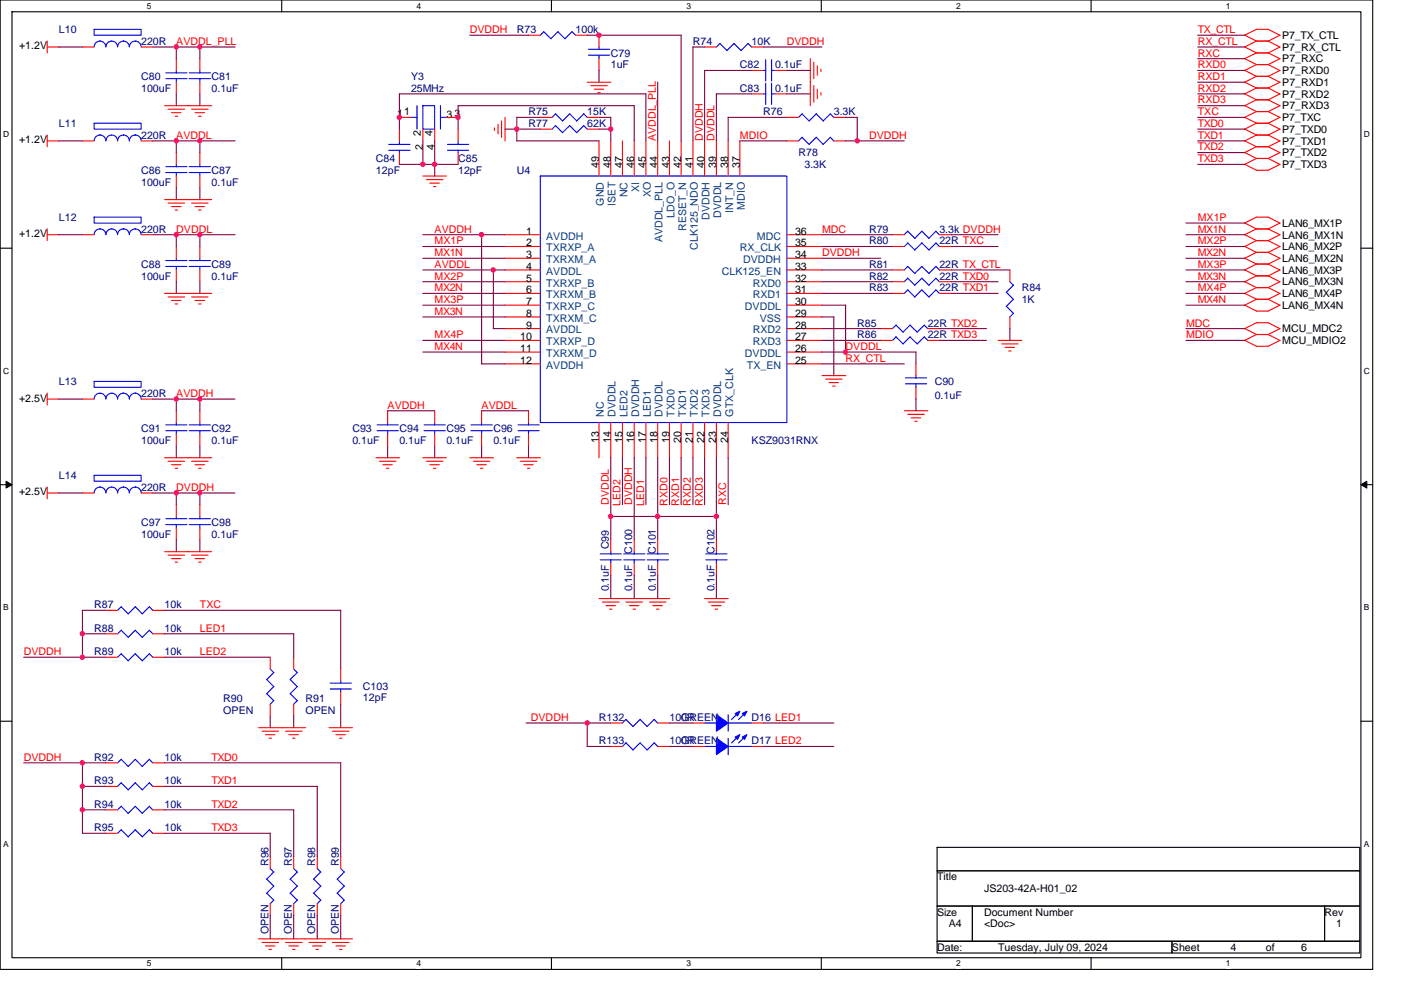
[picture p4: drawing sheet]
<svg xmlns="http://www.w3.org/2000/svg" width="297mm" height="210mm" viewBox="0 0 297 210" stroke-linecap="round" stroke-linejoin="round" font-family="sans-serif">
<path d="M0 0h291v205.6h-291zM2.5 2.5h286v200.6h-286z" fill="none" stroke="#000" stroke-width=".23"/>
<g fill="#fff">
<path d="M31.1 .3h1v1.9h-1z"/>
<path d="M31.1 203.4h1v2h-1z"/>
</g>
<path d="M59.7 0v2.5M59.7 203.1v2.5" fill="none" stroke="#000" stroke-width=".23"/>
<g fill="#fff">
<path d="M88.3 .3h1v1.9h-1z"/>
<path d="M88.3 203.4h1v2h-1z"/>
</g>
<path d="M116.9 0v2.5M116.9 203.1v2.5" fill="none" stroke="#000" stroke-width=".23"/>
<g fill="#fff">
<path d="M145.5 .3h1v1.9h-1z"/>
<path d="M145.5 203.4h1v2h-1z"/>
</g>
<path d="M174.1 0v2.5M174.1 203.1v2.5" fill="none" stroke="#000" stroke-width=".23"/>
<g fill="#fff">
<path d="M202.7 .3h1v1.9h-1z"/>
<path d="M202.7 203.4h1v2h-1z"/>
</g>
<path d="M231.3 0v2.5M231.3 203.1v2.5" fill="none" stroke="#000" stroke-width=".23"/>
<g fill="#fff">
<path d="M259.9 .3h1v1.9h-1z"/>
<path d="M259.9 203.4h1v2h-1z"/>
<path d="M.7 27.6h1.3v1.9h-1.3z"/>
<path d="M289.2 27.6h1.3v1.9h-1.3z"/>
<path d="M.7 77.7h1.3v2h-1.3z"/>
<path d="M289.2 77.7h1.3v2h-1.3z"/>
</g>
<path d="M0 52.6h2.5M288.5 52.6h2.5" fill="none" stroke="#000" stroke-width=".23"/>
<g fill="#fff">
<path d="M.7 127.9h1.2v2h-1.2z"/>
<path d="M289.2 127.9h1.2v2h-1.2z"/>
</g>
<path d="M0 102.8h2.5M288.5 102.8h2.5" fill="none" stroke="#000" stroke-width=".23"/>
<path d="M1.3 102.1l1.2 .7-1.2 .7zM288.5 102.8l1.3-.7v1.4z" fill="#000" stroke="#000" stroke-width=".21"/>
<g fill="#fff">
<path d="M.7 178h1.2v2h-1.2z"/>
<path d="M289.2 178h1.2v2h-1.2z"/>
</g>
<path d="M0 153h2.5M288.5 153h2.5M198.7 179.7h89.6v5h-89.6zM198.7 184.7h89.6v7.5h-89.6zM198.7 192.2h7.5v7.4h-7.5zM198.7 199.6h49.8v2.5h-49.8zM206.2 192.2h74.6v7.4h-74.6zM248.5 199.6h39.8v2.5h-39.8zM280.8 192.2h7.5v7.4h-7.5z" fill="none" stroke="#000" stroke-width=".23"/>
<g fill="none" stroke="#f00" stroke-width=".23">
<path d="M10 10h2.5M10 8.7v2.5M17.5 10h2.5M29.9 10h2.5M37.4 12.4v2.5M37.4 17.4v2.5M42.4 12.4v2.5M42.4 17.4v2.5M112.1 7.5h2.5M122 7.5h2.5M124.5 17.4h5M125.3 18.2h3.5"/>
<path d="M126 18.9h2M126.7 19.7h.6M127 7.5v2.5M127 12.4v2.5M149.4 10h2.5M159.4 14.9h2.4M159.4 19.9h2.4M159.4 10h2.4M164.3 14.9h2.5M164.3 19.9h2.5M171.8 12.4v10M172.5 18.2v3.5"/>
<path d="M172.5 13.2v3.5M173.3 18.9v2M173.3 13.9v2.1M174.1 19.6v.6M174.1 14.7v.5M263.9 9.9l2.5 1.3h2.5l2.5 1.3-2.5 1.2M263.9 7.5l2.5 1.2h2.5l2.5 1.3-2.5 1.2M263.9 12.4l2.5 1.3M263.9 14.9l2.5 1.3M263.9 17.4l2.5 1.3M263.9 19.9l2.5 1.3M263.9 7.5l2.5-1.3h2.5l2.5 1.3-2.5 1.2"/>
<path d="M266.4 13.7h2.5l2.5 1.3-2.5 1.2M266.4 16.2h2.5l2.5 1.3-2.5 1.2M266.4 18.7h2.5l2.5 1.2-2.5 1.3M266.4 8.7l-2.5 1.3M266.4 11.2l-2.5 1.2M266.4 13.7l-2.5 1.2M266.4 16.2l-2.5 1.2M266.4 18.6l-2.5 1.3M10 28.6v2.5M10 29.9h2.5M17.5 29.9h2.5M29.9 29.9h2.5"/>
<path d="M34.9 22.4h10M35.6 23.2h3.6M36.4 23.9h2M37.1 24.7h.6M37.4 32.4v2.5M37.4 37.3v2.5M40.6 23.2h3.5M41.4 23.9h2M42.1 24.7h.5M42.4 32.4v2.5M42.4 37.3v2.5M84.7 24.9h2.5"/>
<path d="M84.7 27.4v2.5M84.7 32.4v2.5M89.7 37.3h5M89.7 27.4v2.5M90.4 38.1h3.5M91.1 38.8h2.1M91.9 39.6h.5M92.2 27.4v2.5M94.6 24.9h2.5M97.1 27.4v2.5M97.1 32.4v2.5M104.8 27.1v.6"/>
<path d="M105.6 26.4v2M106.3 25.7v3.4M107.1 24.9v5M114.6 24.9h2.4M114.6 27.4h2.4M124.5 24.9h2.5M124.5 27.4h2.5M127 29.9v7.4M129.5 29.9v7.4M132 29.9v7.4M134.5 29.9v7.4M136.9 29.9v7.4"/>
<path d="M139.4 29.9v7.4M141.9 29.9v7.4M144.4 29.9v7.4M146.9 29.9v7.4M149.4 29.9v7.4M151.9 29.9v7.4M154.4 29.9v7.4M156.9 29.9v7.4M166.8 29.9h2.5M166.8 24.9h2.5M176.8 29.9h2.5M176.8 24.9h2.5"/>
<path d="M263.9 22.4l2.5 1.3M263.9 24.9l2.5 1.2M263.9 27.4l2.5 1.2M263.9 29.9l2.5 1.2M263.9 32.3l2.5 1.3M263.9 34.8l2.5 1.3h2.5M266.4 21.2h2.5l2.5 1.2-2.5 1.3M266.4 23.7h2.5l2.5 1.2-2.5 1.3M266.4 26.1h2.5l2.5 1.3-2.5 1.3M266.4 28.6h2.5l2.5 1.3-2.5 1.2M266.4 31.1h2.5l2.5 1.3-2.5 1.2M266.4 33.6h2.5l2.5 1.3-2.5 1.2"/>
<path d="M266.4 21.1l-2.5 1.3M266.4 23.6l-2.5 1.3M266.4 26.1l-2.5 1.3M266.4 28.6l-2.5 1.3M266.4 31.1l-2.5 1.3M266.4 33.6l-2.5 1.3M10 48.5v2.5M10 49.8h2.5M17.5 49.8h2.5M29.9 49.8h2.5M35.6 43.1h3.6M36.4 43.8h2"/>
<path d="M37.1 44.6h.6M37.4 52.3v2.5M37.4 57.3v2.5M40.6 43.1h3.5M41.4 43.8h2M42.1 44.6h.5M42.4 52.3v2.5M42.4 57.3v2.5M44.9 42.3h-10M107.1 49.8h7.5M107.1 57.3h7.5M107.1 52.3h7.5"/>
<path d="M107.1 54.8h7.5M107.1 59.8h7.5M166.8 49.8h7.5M166.8 57.3h7.5M166.8 52.3h7.5M166.8 54.8h7.5M166.8 59.8h7.5M189.2 49.8h2.5M189.2 57.3h2.5M189.2 52.3h2.5M189.2 59.8h2.5M199.2 49.8h2.5"/>
<path d="M199.2 57.3h2.5M199.2 52.3h2.5M199.2 59.8h2.5M214.1 57.3v2.5M263.9 47.3l2.5 1.3M263.9 49.8l2.5 1.2h2.5l2.5 1.3M263.9 52.3l2.5 1.2M263.9 54.8l2.5 1.2h2.5l2.5 1.3M263.9 57.2l2.5 1.3h2.5l2.5 1.3M263.9 59.7l2.5 1.3h2.5l2.5 1.3-2.5 1.2M263.9 47.3l2.5-1.3 2.5 .1 2.5 1.2-2.5 1.3M266.4 48.6h2.5l2.5 1.2"/>
<path d="M266.4 53.5h2.5l2.5 1.3M266.4 48.5l-2.5 1.3M266.4 51l-2.5 1.3M266.4 53.5l-2.5 1.3M266.4 56l-2.5 1.3M266.4 58.5l-2.5 1.3M271.4 49.8l-2.5 1.3M271.4 52.3l-2.5 1.3M271.4 54.8l-2.5 1.2M271.4 57.3l-2.5 1.2M271.4 59.8l-2.5 1.2M34.9 62.2h10"/>
<path d="M35.6 63h3.6M36.4 63.7h2M37.1 64.5h.6M40.6 63h3.5M41.4 63.7h2M42.1 64.5h.5M107.1 62.2h7.5M107.1 72.2h7.5M107.1 69.7h7.5M107.1 64.7h7.5M107.1 67.2h7.5M107.1 74.7h7.5"/>
<path d="M107.1 77.2h7.5M166.8 62.2h7.5M166.8 72.2h7.5M166.8 69.7h7.5M166.8 64.7h7.5M166.8 67.2h7.5M166.8 74.7h7.5M166.8 77.2h7.5M174.3 79.7h5M186.7 72.2h2.5M186.7 69.7h2.5M189.2 62.2h2.5"/>
<path d="M194.2 77.2v2.5M196.7 72.2h2.5M196.7 69.7h2.5M199.2 62.2h2.5M211.6 72.2h5M212.4 72.9h3.5M213.1 73.7h2M213.9 74.4h.5M214.1 67.2v2.5M263.9 62.2l2.5 1.3h2.5l2.5 1.2M263.9 64.7l2.5 1.3h2.5M263.9 69.7l2.5 1.3h2.5l2.5 1.2"/>
<path d="M263.9 72.2l2.5 1.2h2.5M263.9 69.7l2.5-1.3 2.5 .1 2.5 1.2-2.5 1.3M266.4 61l-2.5 1.2M266.4 63.5l-2.5 1.2M266.4 70.9l-2.5 1.3M271.4 64.7l-2.5 1.3M271.4 72.2l-2.5 1.3M10 83.4v2.5M10 84.6h2.5M17.5 84.6h2.5M29.9 84.6h2.5M34.9 97.1h10"/>
<path d="M35.6 97.8h3.6M36.4 98.6h2M37.1 99.3h.6M37.4 87.1v2.5M37.4 92.1v2.5M40.6 97.8h3.5M41.4 98.6h2M42.1 99.3h.5M42.4 87.1v2.5M42.4 92.1v2.5M79.7 97.1h5M80.5 97.8h3.5"/>
<path d="M81.2 98.6h2M81.9 99.3h.6M82.2 87.1v2.5M82.2 92.1v2.5M89.7 97.1h5M90.4 97.8h3.5M91.1 98.6h2.1M91.9 99.3h.5M92.2 87.1v2.5M92.2 92.1v2.5M99.6 97.1h5M100.4 97.8h3.5"/>
<path d="M101.1 98.6h2M101.9 99.3h.5M102.1 87.1v2.5M102.1 92.1v2.5M109.6 97.1h5M110.3 97.8h3.5M111 98.6h2M111.8 99.3h.5M112.1 87.1v2.5M112.1 92.1v2.5M127 89.6v7.5M129.5 89.6v7.5"/>
<path d="M132 89.6v7.5M134.5 89.6v7.5M136.9 89.6v7.5M139.4 89.6v7.5M141.9 89.6v7.5M144.4 89.6v7.5M146.9 89.6v7.5M149.4 89.6v7.5M151.9 89.6v7.5M154.4 89.6v7.5M175 80.4h3.5M175.8 81.2h2"/>
<path d="M176.5 81.9h.6M191.7 87.1h5M192.5 87.9h3.5M193.2 88.6h2M193.9 89.4h.6M194.2 82.1v2.5M10 103.3v2.5M10 104.6h2.5M17.5 104.6h2.5M29.9 104.6h2.5M34.9 117h10M35.6 117.8h3.6"/>
<path d="M36.4 118.5h2M37.1 119.2h.6M37.4 107v2.5M37.4 112v2.5M40.6 117.8h3.5M41.4 118.5h2M42.1 119.2h.5M42.4 107v2.5M42.4 112v2.5M129.5 114.5v2.5M129.5 119.5v2.5M134.5 114.5v2.5"/>
<path d="M134.5 119.5v2.5M139.4 114.5v2.5M139.4 119.5v2.5M151.9 114.5v2.5M151.9 119.5v2.5M22.5 139.4h2.4M22.5 129.5h2.4M22.5 134.4h2.4M32.4 139.4h2.5M32.4 129.5h2.5M32.4 134.4h2.5M57.3 139.4v2.5"/>
<path d="M62.3 139.4v2.5M127 127h15M127.7 127.7h3.6M128.5 128.5h2M129.2 129.2h.5M132.7 127.7h3.5M133.5 128.5h2M134.2 129.2h.5M137.7 127.7h3.5M138.4 128.5h2M139.2 129.2h.5M149.4 127h5"/>
<path d="M150.2 127.7h3.4M150.9 128.5h2M151.6 129.2h.6M54.8 154.3h10M55.6 155.1h3.5M56.3 155.8h2M57 156.6h.6M57.3 149.4v2.4M60.5 155.1h3.5M61.3 155.8h2M62 156.6h.5M62.3 149.4v2.4"/>
<path d="M69.7 154.3h5M70.5 155.1h3.5M71.2 155.8h2M72 156.6h.5M72.2 141.9v2.5M72.2 146.9v2.5M129.5 153.4h2.5M129.5 158.3h2.5M139.4 153.4h2.5M139.4 158.3h2.5M146.9 153.4h2.5M146.9 158.3h2.5"/>
<path d="M159.4 153.4h2.4M159.4 158.3h2.4M22.5 161.8h2.4M22.5 166.8h2.4M22.5 171.8h2.4M22.5 176.7h2.4M32.4 161.8h2.5M32.4 166.8h2.5M32.4 171.8h2.5M32.4 176.7h2.5M55.6 199.9h3.5M57.3 181.7v2.5"/>
<path d="M57.3 191.7v2.5M60.5 199.9h3.5M62.3 181.7v2.5M62.3 191.7v2.5M65.5 199.9h3.5M67.3 181.7v2.5M67.3 191.7v2.5M70.5 199.9h3.5M72.2 181.7v2.5M72.2 191.7v2.5M74.7 199.1h-19.9M56.3 200.6h2"/>
<path d="M57 201.4h.6M61.3 200.6h2M62 201.4h.5M66.2 200.6h2.1M67 201.4h.5M71.2 200.6h2M72 201.4h.5"/>
</g>
<g fill="none" stroke="#00f" stroke-width=".23">
<path d="M20 6.2h9.9v1.3h-9.9zM29.9 9.9a1.26 1.26 0 0 0-1.2-1.2 1.23 1.23 0 0 0-1.3 1.2 1.26 1.26 0 0 0-1.2-1.2 1.23 1.23 0 0 0-1.3 1.2 1.24 1.24 0 0 0-1.2-1.2 1.24 1.24 0 0 0-1.2 1.2 1.26 1.26 0 0 0-1.3-1.2 1.23 1.23 0 0 0-1.2 1.2M35.2 16.7h4.4M35.2 15.5h4.4M37.4 14.9v.6M37.4 16.7v.7M40.1 16.7h4.5M40.1 15.5h4.5M42.4 14.9v.6M42.4 16.7v.7M115.3 6.7l1.5 1.5M115.3 6.7l-.7 .8"/>
<path d="M118.3 6.7l-1.5 1.5M121.3 6.7l.7 .8M121.3 6.7l-1.5 1.5-1.5-1.5M124.8 11.7h4.5M124.8 10.5h4.5M127 10v.5M127 11.7v.7M151.9 10l.8-.8 1.5 1.5 1.4-1.5 1.5 1.5M159.4 10l-.8-.8-1.5 1.5M161.8 14.9h.6M161.8 19.9h.6M162.3 12.7v4.5"/>
<path d="M162.3 17.7v4.5M163.6 14.9h.7M163.6 19.9h.7M163.6 12.7v4.5M163.6 17.7v4.5M20 29.9a1.23 1.23 0 0 1 1.2-1.3 1.25 1.25 0 0 1 1.3 1.3 1.24 1.24 0 0 1 1.2-1.3 1.24 1.24 0 0 1 1.2 1.3 1.23 1.23 0 0 1 1.3-1.3 1.25 1.25 0 0 1 1.2 1.3 1.23 1.23 0 0 1 1.3-1.3 1.25 1.25 0 0 1 1.2 1.3M20 26.1h9.9v1.3h-9.9zM35.2 36.6h4.4M35.2 35.3h4.4M37.4 34.9v.5M37.4 36.6v.7M40.1 36.6h4.5"/>
<path d="M40.1 35.3h4.5M42.4 34.9v.5M42.4 36.6v.7M82.4 30.6h4.5M82.4 31.9h4.5M84.7 29.9v.7M84.7 31.9v.5M87.2 24.9h1.2M88.4 22.4v5M89.7 22.4h2.5v5h-2.5zM93.4 24.9h1.2M93.4 22.4v5"/>
<path d="M94.9 30.6h4.5M94.9 31.9h4.5M97.1 29.9v.7M97.1 31.9v.5M114.6 37.3h52.2v52.3h-52.2zM117.8 26.6l1.5 1.6M117.8 24.2l1.5 1.5M117.8 26.6l-.8 .8M117.8 24.1l-.8 .8M120.8 26.6l-1.5 1.5M120.8 24.1l-1.5 1.6M123.8 26.6l.7 .8"/>
<path d="M123.8 24.2l.7 .7M123.8 26.6l-1.5 1.6-1.5-1.6M123.8 24.1l-1.5 1.6-1.5-1.5M170.1 29.1l-.8 .8M170.1 24.1l-.8 .8M173.1 24.1l-1.5 1.6-1.6-1.5M176 29.1l.8 .8M176 24.2l.8 .7M176.1 29.1l-1.5 1.5-1.5-1.5-1.5 1.5-1.6-1.5M176.1 24.1l-1.5 1.6-1.5-1.5M20 46.1h9.9v1.2h-9.9zM29.9 49.8a1.24 1.24 0 0 0-1.2-1.2 1.21 1.21 0 0 0-1.3 1.2 1.24 1.24 0 0 0-1.2-1.2 1.21 1.21 0 0 0-1.3 1.2 1.24 1.24 0 0 0-1.2-1.2 1.24 1.24 0 0 0-1.2 1.2 1.24 1.24 0 0 0-1.3-1.2 1.21 1.21 0 0 0-1.2 1.2"/>
<path d="M35.2 56.5h4.4M35.2 55.3h4.4M37.4 54.8v.5M37.4 56.5v.8M40.1 56.5h4.5M40.1 55.3h4.5M42.4 54.8v.5M42.4 56.5v.8M191.7 57.3l.8-.8 1.5 1.5M191.7 52.3l.8-.8 1.5 1.5M191.7 59.8l.8-.8 1.5 1.5M195.4 56.5l1.6 1.5"/>
<path d="M195.4 49l1.6 1.6 1.5-1.6 .7 .8M195.4 51.5l1.6 1.5M195.4 59l1.6 1.5M195.5 56.5l-1.6 1.5M195.5 49l-1.5 1.6-1.5-1.6-.8 .8M195.5 51.5l-1.6 1.5M195.5 59l-1.6 1.5M199.2 57.3l-.7-.8-1.5 1.5M199.2 52.3l-.7-.8-1.5 1.5M199.2 59.8l-.7-.8-1.5 1.5M214.1 59.8l.8 .7M189.2 69.7l.8-.8 1.5 1.6"/>
<path d="M189.2 72.2l.8-.8 1.5 1.6M191.7 62.2l.8-.7 1.5 1.5M193 69l1.5 1.5 1.5-1.6 .7 .8M193 71.5l1.5 1.5M193 68.9l-1.5 1.5M193 71.4l-1.5 1.5M194.2 79.7v.5M195.4 61.5l1.6 1.5M195.5 61.5l-1.6 1.5M196.7 72.2l-.7-.8-1.5 1.5M199.2 62.3l-.7-.8-1.5 1.5M213.4 62l1.5 1.5-1.5 1.5"/>
<path d="M213.4 65l1.5 1.5-.8 .7M214.9 60.5l-1.5 1.5M20 80.9h9.9v1.2h-9.9zM29.9 84.6a1.26 1.26 0 0 0-1.2-1.2 1.23 1.23 0 0 0-1.3 1.2 1.26 1.26 0 0 0-1.2-1.2 1.23 1.23 0 0 0-1.3 1.2 1.24 1.24 0 0 0-1.2-1.2 1.24 1.24 0 0 0-1.2 1.2 1.26 1.26 0 0 0-1.3-1.2 1.23 1.23 0 0 0-1.2 1.2M35.2 91.4h4.4M35.2 90.1h4.4M37.4 89.6v.5M37.4 91.3v.8M40.1 91.4h4.5M40.1 90.1h4.5M42.4 89.6v.5M42.4 91.3v.8"/>
<path d="M79.9 91.4h4.6M79.9 90.1h4.6M82.2 89.6v.5M82.2 91.3v.8M89.9 91.4h4.5M89.9 90.1h4.5M92.2 89.6v.5M92.2 91.3v.8M99.9 91.4h4.5M99.9 90.1h4.5M102.1 89.6v.5M102.1 91.3v.8"/>
<path d="M109.8 91.4h4.5M109.8 90.1h4.5M112.1 89.6v.5M112.1 91.3v.8M192 81.4h4.5M192 80.2h4.5M194.2 81.4v.7M20 104.5a1.23 1.23 0 0 1 1.2-1.2 1.25 1.25 0 0 1 1.3 1.2 1.24 1.24 0 0 1 1.2-1.2 1.24 1.24 0 0 1 1.2 1.2 1.23 1.23 0 0 1 1.3-1.2 1.25 1.25 0 0 1 1.2 1.2 1.23 1.23 0 0 1 1.3-1.2 1.25 1.25 0 0 1 1.2 1.2M20 100.8h9.9v1.3h-9.9zM35.2 111.3h4.4M35.2 110h4.4M37.4 109.5v.5"/>
<path d="M37.4 111.3v.7M40.1 111.3h4.5M40.1 110h4.5M42.4 109.5v.5M42.4 111.3v.7M127.3 118.7h4.4M127.3 117.5h4.4M129.5 117v.5M129.5 118.7v.8M132.2 118.7h4.5M132.2 117.5h4.5M134.5 117v.5"/>
<path d="M134.5 118.7v.8M137.2 118.7h4.5M137.2 117.5h4.5M139.4 117v.5M139.4 118.7v.8M149.6 118.7h4.6M149.6 117.5h4.6M151.9 117v.5M151.9 118.7v.8M24.9 129.5l.8-.8 1.5 1.5M24.9 134.4l.8-.7 1.5 1.5M27.2 130.2l1.5-1.5 1.5 1.5"/>
<path d="M27.2 135.2l1.5-1.5 1.5 1.5M31.7 138.7l.7 .7M31.7 128.7l.7 .8M31.7 133.7l.7 .8M31.7 138.6l-1.5 1.6-1.5-1.6-1.5 1.6-1.5-1.6-.8 .8M31.7 128.7l-1.5 1.5M31.7 133.7l-1.5 1.5M57.3 141.9l.8 .8M58 142.6l-1.5 1.5 1.6 1.5M58 145.6l-1.5 1.6 1.6 1.4-.8 .8M61.5 144.1l1.6 1.5M61.5 147.1l1.6 1.5"/>
<path d="M62.3 141.9l.8 .8M63 142.6l-1.5 1.5M63 145.6l-1.5 1.6M63 148.6l-.8 .8M70 146.1h4.5M70 144.9h4.5M72.2 144.4v.5M72.2 146.1v.8M132.7 152.6l1.5 1.5M132.7 157.6l1.5 1.5M132.7 152.6l-.7 .8M132.7 157.5l-.7 .8"/>
<path d="M135.7 152.6l1.5 1.5M135.7 157.6l1.5 1.5M135.7 152.6l-1.5 1.5M135.7 157.5l-1.5 1.6M138.7 152.6l.8 .8M138.7 157.6l.8 .7M138.7 152.6l-1.5 1.5M138.7 157.5l-1.5 1.6M149.4 153.4h2.5M149.4 158.3h2.5M154.4 151.6v3.5M154.4 156.6v3.5"/>
<path d="M154.4 153.4h5M154.4 158.3h5M156.6 151.1l-1.5 1.5M156.6 156.1l-1.5 1.5M158.1 151.1l-1.5 1.5M158.1 156.1l-1.5 1.5M24.9 176.7l.8-.7 1.5 1.5M25.7 161l-.8 .8M25.7 171l-.8 .8M27.2 177.5l1.5-1.5 1.5 1.5M28.7 161l-1.5 1.6-1.5-1.5M28.7 171l-1.5 1.5-1.5-1.5"/>
<path d="M31.7 161.1l.7 .7M31.7 166l.7 .8M31.7 171l.7 .8M31.7 176l.7 .8M31.7 161l-1.5 1.6-1.5-1.5M31.7 166l-1.5 1.6-1.5-1.6-1.5 1.6-1.5-1.6-.8 .8M31.7 171l-1.5 1.5-1.5-1.5M31.7 176l-1.5 1.5M57.3 184.2l.8 .8M58 185l-1.5 1.5 1.6 1.5-1.6 1.5 1.6 1.4-.8 .8M61.5 186.5l1.6 1.5M61.5 189.4l1.6 1.5"/>
<path d="M62.3 184.2l.8 .8M63 190.9l-.8 .8M63 185l-1.5 1.5M63 187.9l-1.5 1.6M66.5 186.5l1.5 1.5-1.5 1.5M66.5 189.4l1.5 1.5-.8 .8M67.3 184.2l.7 .8M68 185l-1.5 1.5M71.5 186.5l1.5 1.5-1.5 1.5M71.5 189.4l1.5 1.5-.8 .8M72.2 184.2l.8 .8M73 185l-1.5 1.5"/>
</g>
<g fill="#00f" stroke="#00f" stroke-width=".23">
<path d="M151.9 151.6l2.5 1.8-2.5 1.7z" fill-rule="evenodd"/>
<path d="M157.4 151.3l1-.4-.5 .9z" fill-rule="evenodd"/>
<path d="M155.9 151.3l1-.4-.5 .9z" fill-rule="evenodd"/>
<path d="M151.9 156.6l2.5 1.7-2.5 1.8z" fill-rule="evenodd"/>
<path d="M157.4 156.3l1-.5-.5 1z" fill-rule="evenodd"/>
<path d="M155.9 156.3l1-.5-.5 1z" fill-rule="evenodd"/>
</g>
<g fill="none" stroke="#800040" stroke-width=".23">
<path d="M12.5 10h5M37.4 19.9v2.5M37.4 9.9v2.5M42.4 9.9v2.5M42.4 19.9v2.5M49.8 10h-17.4M84.7 19.9h52.2M84.7 19.9v7.5M99.6 7.5h12.5M124.5 7.5h19.9v22.4M127 14.9v2.5M136.9 19.9v10"/>
<path d="M139.4 17.4v12.5M146.9 10h2.5M146.9 9.9v20M151.9 19.9h7.5M151.9 19.9v10M159.4 14.9h-10v15M161.8 10h12.5M166.8 19.9h5M166.8 14.9h5M253.9 7.5h10M253.9 19.9h10M253.9 14.9h10"/>
<path d="M253.9 10h10M253.9 17.4h10M253.9 12.4h10M12.5 29.9h5M32.4 29.9h17.4M37.4 39.8v2.6M37.4 29.9v2.5M42.4 29.9v2.5M42.4 39.8v2.6M84.7 34.9h12.4M89.7 29.9v5M92.2 29.9v7.4"/>
<path d="M97.1 22.4h37.4M97.1 22.4v5M107.1 27.4h7.5M109.6 24.9h5M109.6 24.9v5h17.4M127 24.9h2.5M127 27.4h2.5M129.5 24.9v5M134.5 22.4v7.5M154.4 24.9h12.4M154.4 24.9v5M156.8 29.9h10"/>
<path d="M179.3 29.9h12.4M179.3 24.9h2.5M181.8 24.9v5M253.9 29.9h10M253.9 24.9h10M253.9 27.4h10M253.9 34.9h10M253.9 22.4h10M253.9 32.4h10M12.5 49.8h5M32.4 49.8h17.4M37.4 59.8v2.5"/>
<path d="M37.4 49.8v2.5M42.4 49.8v2.5M42.4 59.8v2.5M89.6 57.3h17.5M89.6 49.8h17.5M89.6 52.3h17.5M89.6 54.8h17.5M89.6 59.8h17.5M102.1 49.8v27.4h5M104.6 57.2v12.5h2.5M174.3 54.8h12.4M174.3 49.8h14.9"/>
<path d="M174.3 57.3h14.9M174.3 52.3h14.9M174.3 59.8h14.9M201.7 57.3h12.4M201.7 49.8h9.9M201.7 52.3h9.9M201.7 59.8h9.9M251.4 52.3h12.5M251.4 54.8h12.5M251.4 49.8h12.5M251.4 57.3h12.5M251.4 59.8h12.5"/>
<path d="M251.4 47.3h12.5M89.6 62.2h17.5M89.6 64.7h17.5M89.6 67.2h17.5M89.6 72.2h17.5M89.6 74.7h17.5M174.3 77.2h17.4M174.3 64.7h5v10M174.3 74.7h19.9M174.3 67.2h2.5v12.5M174.3 69.7h12.4M174.3 72.2h12.4"/>
<path d="M174.3 62.2h14.9M194.2 74.7v2.5M199.2 69.7h9.9M199.2 72.2h9.9M201.7 62.2h9.9M214.1 69.7v2.5M251.4 69.7h12.5M251.4 72.2h12.5M251.4 62.2h12.5M251.4 64.7h12.5M12.5 84.6h5M32.4 84.6h17.4"/>
<path d="M37.4 94.6v2.5M37.4 84.6v2.5M42.4 84.6v2.5M42.4 94.6v2.5M82.2 87.1h10M82.2 94.6v2.5M92.2 94.6v2.5M102.1 87.1h10M102.1 94.6v2.5M112.1 94.6v2.5M129.5 97.1v17.4M132 97.1v9.9"/>
<path d="M134.5 97.1v17.4M136.9 97.1v9.9M139.4 97.1v17.4M141.9 97.1v9.9M144.4 97.1v9.9M146.9 97.1v9.9M149.4 97.1v9.9M151.9 97.1v17.4M154.4 97.1v9.9M194.2 84.6v2.5M12.5 104.6h5M32.4 104.6h17.4"/>
<path d="M37.4 114.5v2.5M37.4 104.5v2.5M42.4 104.5v2.5M42.4 114.5v2.5M129.5 109.5h22.4M5 139.4h17.5M17.5 134.4h5M17.5 129.5h5M17.5 129.4v10M34.9 129.5l37.3-.1v12.5M34.9 134.4h27.4v5M34.9 139.4h22.4"/>
<path d="M129.5 122v5M134.5 122v5M139.4 122v5M151.9 122v5M57.3 151.8v2.5M62.3 151.8v2.5M72.2 149.3v5M111.5 153.4h18M124.5 158.3h5M124.5 153.3v5M141.9 153.4h5M141.9 158.3h5"/>
<path d="M161.8 153.4h15M161.8 158.3h15M5 161.8h17.5M17.5 176.7h5M17.5 166.8h5M17.5 171.8h5M17.5 161.8v14.9M34.9 176.7h22.4v5M34.9 166.8h32.4M34.9 171.8h27.4M34.9 161.8h37.3M62.3 171.7v10"/>
<path d="M67.3 166.8v14.9M72.2 161.8v19.9M57.3 194.1v5M62.3 194.1v5M67.3 194.1v5M72.2 194.1v5"/>
</g>
<g fill="#f0f" stroke="#f0f" stroke-width=".23">
<circle cx="129.5" cy="109.5" r=".49"/>
<circle cx="102.1" cy="49.8" r=".49"/>
<circle cx="151.9" cy="109.5" r=".49"/>
<circle cx="139.4" cy="109.5" r=".49"/>
<circle cx="179.3" cy="74.7" r=".49"/>
<circle cx="181.8" cy="29.9" r=".49"/>
<circle cx="129.5" cy="27.4" r=".49"/>
<circle cx="109.5" cy="27.4" r=".49"/>
<circle cx="84.7" cy="24.9" r=".49"/>
<circle cx="92.1" cy="34.8" r=".49"/>
<circle cx="89.7" cy="34.8" r=".49"/>
<circle cx="97.1" cy="24.9" r=".49"/>
<circle cx="127" cy="7.5" r=".49"/>
<circle cx="37.4" cy="9.9" r=".49"/>
<circle cx="42.4" cy="9.9" r=".49"/>
<circle cx="37.4" cy="29.9" r=".49"/>
<circle cx="42.4" cy="29.9" r=".49"/>
<circle cx="37.4" cy="49.8" r=".49"/>
<circle cx="42.4" cy="49.8" r=".49"/>
<circle cx="42.4" cy="84.6" r=".49"/>
<circle cx="37.4" cy="84.6" r=".49"/>
<circle cx="37.4" cy="104.5" r=".49"/>
<circle cx="42.4" cy="104.5" r=".49"/>
<circle cx="17.5" cy="134.4" r=".49"/>
<circle cx="17.5" cy="139.4" r=".49"/>
<circle cx="17.5" cy="166.8" r=".49"/>
<circle cx="17.5" cy="171.7" r=".49"/>
<circle cx="17.5" cy="161.8" r=".49"/>
<circle cx="104.6" cy="57.3" r=".49"/>
<circle cx="124.5" cy="153.3" r=".49"/>
</g>
<g font-size="2.2">
<text x="4" y="10.5">+1.2V</text>
<text x="271.9" y="10.8">P7_RX_CTL</text>
<text x="271.9" y="8.3">P7_TX_CTL</text>
<text x="271.9" y="13.3">P7_RXC</text>
<text x="271.9" y="15.7">P7_RXD0</text>
<text x="271.9" y="18.2">P7_RXD1</text>
<text x="271.9" y="20.7">P7_RXD2</text>
<text x="271.9" y="23.2">P7_RXD3</text>
<text x="84.2" y="24.9">11</text>
<text x="89.2" y="28.9" transform="rotate(-90 89.2 28.9)">2</text>
<text x="91.7" y="28.9" transform="rotate(-90 91.7 28.9)">4</text>
<text x="94.6" y="24.9">3</text>
<text x="96.4" y="24.9">3</text>
<text x="271.9" y="25.7">P7_TXC</text>
<text x="271.9" y="28.2">P7_TXD0</text>
<text x="4" y="30.4">+1.2V</text>
<text x="89.6" y="31.7" transform="rotate(-90 89.6 31.7)">2</text>
<text x="92.1" y="31.7" transform="rotate(-90 92.1 31.7)">4</text>
<text x="127" y="35.6" transform="rotate(-90 127 35.6)">49</text>
<text x="129.5" y="35.6" transform="rotate(-90 129.5 35.6)">48</text>
<text x="131.9" y="35.6" transform="rotate(-90 131.9 35.6)">47</text>
<text x="134.4" y="35.6" transform="rotate(-90 134.4 35.6)">46</text>
<text x="136.9" y="35.6" transform="rotate(-90 136.9 35.6)">45</text>
<text x="139.4" y="35.6" transform="rotate(-90 139.4 35.6)">44</text>
<text x="141.9" y="35.6" transform="rotate(-90 141.9 35.6)">43</text>
<text x="144.4" y="35.6" transform="rotate(-90 144.4 35.6)">42</text>
<text x="146.9" y="35.6" transform="rotate(-90 146.9 35.6)">41</text>
<text x="149.4" y="35.6" transform="rotate(-90 149.4 35.6)">40</text>
<text x="151.9" y="35.6" transform="rotate(-90 151.9 35.6)">39</text>
<text x="154.4" y="35.6" transform="rotate(-90 154.4 35.6)">38</text>
<text x="156.8" y="35.6" transform="rotate(-90 156.8 35.6)">37</text>
<text x="271.9" y="30.7">P7_TXD1</text>
<text x="271.9" y="33.1">P7_TXD2</text>
<text x="271.9" y="35.6">P7_TXD3</text>
<text x="4" y="50.3">+1.2V</text>
<text x="111.6" y="49.8">1</text>
<text x="111.6" y="52.3">2</text>
<text x="168.6" y="52.3">35</text>
<text x="168.6" y="49.8">36</text>
<text x="271.9" y="48.1">LAN6_MX1P</text>
<text x="271.9" y="50.6">LAN6_MX1N</text>
<text x="271.9" y="53.1">LAN6_MX2P</text>
<text x="111.6" y="54.8">3</text>
<text x="111.6" y="57.2">4</text>
<text x="111.6" y="59.7">5</text>
<text x="168.6" y="59.7">32</text>
<text x="168.6" y="57.2">33</text>
<text x="168.6" y="54.8">34</text>
<text x="271.9" y="55.6">LAN6_MX2N</text>
<text x="271.9" y="58">LAN6_MX3P</text>
<text x="111.6" y="62.2">6</text>
<text x="111.6" y="64.7">7</text>
<text x="168.6" y="64.7">30</text>
<text x="168.6" y="62.2">31</text>
<text x="271.9" y="60.5">LAN6_MX3N</text>
<text x="271.9" y="63">LAN6_MX4P</text>
<text x="271.9" y="65.5">LAN6_MX4N</text>
<text x="111.6" y="67.2">8</text>
<text x="111.6" y="69.7">9</text>
<text x="168.6" y="69.7">28</text>
<text x="168.6" y="67.2">29</text>
<text x="271.9" y="70.5">MCU_MDC2</text>
<text x="110.3" y="72.2">10</text>
<text x="110.3" y="74.7">11</text>
<text x="110.3" y="77.2">12</text>
<text x="168.6" y="77.2">25</text>
<text x="168.6" y="74.7">26</text>
<text x="168.6" y="72.2">27</text>
<text x="271.9" y="73">MCU_MDIO2</text>
<text x="4" y="85.2">+2.5V</text>
<text x="127" y="94" transform="rotate(-90 127 94)">13</text>
<text x="129.5" y="94" transform="rotate(-90 129.5 94)">14</text>
<text x="131.9" y="94" transform="rotate(-90 131.9 94)">15</text>
<text x="134.4" y="94" transform="rotate(-90 134.4 94)">16</text>
<text x="136.9" y="94" transform="rotate(-90 136.9 94)">17</text>
<text x="139.4" y="94" transform="rotate(-90 139.4 94)">18</text>
<text x="141.9" y="94" transform="rotate(-90 141.9 94)">19</text>
<text x="144.4" y="94" transform="rotate(-90 144.4 94)">20</text>
<text x="146.9" y="94" transform="rotate(-90 146.9 94)">21</text>
<text x="149.4" y="94" transform="rotate(-90 149.4 94)">22</text>
<text x="151.9" y="94" transform="rotate(-90 151.9 94)">23</text>
<text x="154.4" y="94" transform="rotate(-90 154.4 94)">24</text>
<text x="4" y="105.1">+2.5V</text>
<text x="198.7" y="186.7">Title</text>
<text x="208.6" y="189.2">JS203-42A-H01_02</text>
<text x="198.7" y="194.2">Size</text>
<text x="201.2" y="196.7">A4</text>
<text x="208.6" y="194.2">Document Number</text>
<text x="208.6" y="196.7">&lt;Doc&gt;</text>
<text x="280.8" y="194.2">Rev</text>
<text x="283.3" y="196.7">1</text>
<text x="198.7" y="201.7">Date:</text>
<text x="211.6" y="201.7">Tuesday, July 09, 2024</text>
<text x="248.5" y="201.7">Sheet</text>
<text x="260.9" y="201.7">4</text>
<text x="268.4" y="201.7">of</text>
<text x="275.8" y="201.7">6</text>
</g>
<g font-size="2.2" fill="#000080">
<text x="12.5" y="7">L10</text>
<text x="29.9" y="9.5">220R</text>
<text x="109.6" y="7">R73</text>
<text x="122" y="7">100k</text>
<text x="146.9" y="9.5">R74</text>
<text x="159.4" y="9.5">10K</text>
<text x="29.9" y="17">C80</text>
<text x="44.8" y="17">C81</text>
<text x="87.2" y="17">Y3</text>
<text x="129.5" y="12">C79</text>
<text x="129.5" y="14.5">1uF</text>
<text x="156.9" y="14.5">C82</text>
<text x="164.3" y="14.5">0.1uF</text>
<text x="29.9" y="19.5">100uF</text>
<text x="44.8" y="19.5">0.1uF</text>
<text x="87.2" y="19.5">25MHz</text>
<text x="156.9" y="19.5">C83</text>
<text x="164.3" y="19.5">0.1uF</text>
<text x="12.5" y="26.9">L11</text>
<text x="29.9" y="29.4">220R</text>
<text x="112.1" y="26.9">R77</text>
<text x="112.1" y="24.4">R75</text>
<text x="124.5" y="26.9">62K</text>
<text x="124.5" y="24.4">15K</text>
<text x="161.8" y="24.4">R76</text>
<text x="176.8" y="24.4">3.3K</text>
<text x="79.7" y="34.4">C84</text>
<text x="97.1" y="34.4">C85</text>
<text x="169.3" y="33.1">R78</text>
<text x="170.6" y="35.6">3.3K</text>
<text x="29.9" y="36.9">C86</text>
<text x="29.9" y="39.4">100uF</text>
<text x="44.8" y="36.9">C87</text>
<text x="44.8" y="39.4">0.1uF</text>
<text x="79.7" y="36.9">12pF</text>
<text x="97.1" y="36.9">12pF</text>
<text x="109.6" y="36.9">U4</text>
<text x="12.5" y="46.8">L12</text>
<text x="29.9" y="49.3">220R</text>
<text x="184.3" y="49.3">R79</text>
<text x="184.3" y="51.8">R80</text>
<text x="199.2" y="49.3">3.3k DVDDH</text>
<text x="199.2" y="51.8">22R TXC</text>
<text x="29.9" y="56.8">C88</text>
<text x="29.9" y="59.3">100uF</text>
<text x="44.8" y="56.8">C89</text>
<text x="44.8" y="59.3">0.1uF</text>
<text x="184.3" y="56.8">R81</text>
<text x="184.3" y="59.3">R82</text>
<text x="199.2" y="56.8">22R TX_CTL</text>
<text x="199.2" y="59.3">22R TXD0</text>
<text x="184.3" y="61.8">R83</text>
<text x="199.2" y="61.8">22R TXD1</text>
<text x="216.6" y="61.8">R84</text>
<text x="216.6" y="64.3">1K</text>
<text x="181.8" y="69.3">R85</text>
<text x="181.8" y="71.7">R86</text>
<text x="196.7" y="69.3">22R TXD2</text>
<text x="196.7" y="71.7">22R TXD3</text>
<text x="12.5" y="81.7">L13</text>
<text x="198.2" y="81.7">C90</text>
<text x="29.9" y="84.2">220R</text>
<text x="198.2" y="84.7">0.1uF</text>
<text x="29.9" y="91.7">C91</text>
<text x="29.9" y="94.1">100uF</text>
<text x="44.8" y="91.7">C92</text>
<text x="44.8" y="94.1">0.1uF</text>
<text x="74.7" y="91.7">C93</text>
<text x="74.7" y="94.1">0.1uF</text>
<text x="84.7" y="91.7">C94</text>
<text x="84.7" y="94.1">0.1uF</text>
<text x="94.6" y="91.7">C95</text>
<text x="94.6" y="94.1">0.1uF</text>
<text x="104.6" y="91.7">C96</text>
<text x="104.6" y="94.1">0.1uF</text>
<text x="159.4" y="94.1">KSZ9031RNX</text>
<text x="12.5" y="101.6">L14</text>
<text x="29.9" y="104.1">220R</text>
<text x="29.9" y="111.6">C97</text>
<text x="44.8" y="111.6">C98</text>
<text x="29.9" y="114">100uF</text>
<text x="44.8" y="114">0.1uF</text>
<text x="129.1" y="116.5" transform="rotate(-90 129.1 116.5)">C99</text>
<text x="134" y="117.5" transform="rotate(-90 134 117.5)">C100</text>
<text x="139" y="117.5" transform="rotate(-90 139 117.5)">C101</text>
<text x="151.5" y="117.5" transform="rotate(-90 151.5 117.5)">C102</text>
<text x="129.1" y="125.5" transform="rotate(-90 129.1 125.5)">0.1uF</text>
<text x="134" y="125.5" transform="rotate(-90 134 125.5)">0.1uF</text>
<text x="139" y="125.5" transform="rotate(-90 139 125.5)">0.1uF</text>
<text x="151.5" y="125.5" transform="rotate(-90 151.5 125.5)">0.1uF</text>
<text x="20" y="129">R87</text>
<text x="34.9" y="129">10k</text>
<text x="20" y="134">R88</text>
<text x="34.9" y="134">10k</text>
<text x="20" y="138.9">R89</text>
<text x="34.9" y="138.9">10k</text>
<text x="47.3" y="148.9">R90</text>
<text x="64.8" y="148.9">R91</text>
<text x="77" y="146.4">C103</text>
<text x="77" y="148.7">12pF</text>
<text x="47.3" y="151.4">OPEN</text>
<text x="64.8" y="151.4">OPEN</text>
<text x="127" y="152.9">R132</text>
<text x="141.9" y="152.9">100R</text>
<text x="144.4" y="152.9">GREEN</text>
<text x="159.4" y="152.9">D16 LED1</text>
<text x="20" y="161.4">R92</text>
<text x="34.9" y="161.4">10k</text>
<text x="127" y="157.9">R133</text>
<text x="141.9" y="157.9">100R</text>
<text x="144.4" y="157.9">GREEN</text>
<text x="159.4" y="157.9">D17 LED2</text>
<text x="20" y="166.3">R93</text>
<text x="34.9" y="166.3">10k</text>
<text x="20" y="171.3">R94</text>
<text x="34.9" y="171.3">10k</text>
<text x="20" y="176.3">R95</text>
<text x="34.9" y="176.3">10k</text>
<text x="56.9" y="183.7" transform="rotate(-90 56.9 183.7)">R96</text>
<text x="61.9" y="183.7" transform="rotate(-90 61.9 183.7)">R97</text>
<text x="66.8" y="183.7" transform="rotate(-90 66.8 183.7)">R98</text>
<text x="71.8" y="183.7" transform="rotate(-90 71.8 183.7)">R99</text>
<text x="56.9" y="198.1" transform="rotate(-90 56.9 198.1)">OPEN</text>
<text x="61.9" y="198.1" transform="rotate(-90 61.9 198.1)">OPEN</text>
<text x="66.8" y="198.1" transform="rotate(-90 66.8 198.1)">OPEN</text>
<text x="71.8" y="198.1" transform="rotate(-90 71.8 198.1)">OPEN</text>
</g>
<g font-size="2.2" fill="#f00">
<text x="37.4" y="9.5">AVDDL_PLL</text>
<text x="99.6" y="7">DVDDH</text>
<text x="166.8" y="9.5">DVDDH</text>
<text x="254" y="9.5">RX_CTL</text>
<text x="254" y="7">TX_CTL</text>
<text x="254" y="14.5">RXD0</text>
<text x="254" y="17">RXD1</text>
<text x="254" y="12">RXC</text>
<text x="254" y="19.5">RXD2</text>
<text x="254" y="22">RXD3</text>
<text x="37.4" y="29.4">AVDDL</text>
<text x="139" y="29.9" transform="rotate(-90 139 29.9)">AVDDL_PLL</text>
<text x="149" y="29.9" transform="rotate(-90 149 29.9)">DVDDH</text>
<text x="151.5" y="29.9" transform="rotate(-90 151.5 29.9)">DVDDL</text>
<text x="156.9" y="29.4">MDIO</text>
<text x="184.3" y="29.4">DVDDH</text>
<text x="254" y="26.9">TXD0</text>
<text x="254" y="29.4">TXD1</text>
<text x="254" y="24.4">TXC</text>
<text x="254" y="31.9">TXD2</text>
<text x="254" y="34.4">TXD3</text>
<text x="254" y="46.8">MX1P</text>
<text x="37.4" y="49.3">DVDDL</text>
<text x="92.2" y="49.3">AVDDH</text>
<text x="92.2" y="51.8">MX1P</text>
<text x="174.3" y="49.3">MDC</text>
<text x="254" y="49.3">MX1N</text>
<text x="254" y="51.8">MX2P</text>
<text x="92.2" y="56.8">AVDDL</text>
<text x="92.2" y="54.3">MX1N</text>
<text x="92.2" y="59.3">MX2P</text>
<text x="174.3" y="54.3">DVDDH</text>
<text x="254" y="56.8">MX3P</text>
<text x="254" y="59.3">MX3N</text>
<text x="254" y="54.3">MX2N</text>
<text x="92.2" y="61.8">MX2N</text>
<text x="92.2" y="64.3">MX3P</text>
<text x="254" y="61.8">MX4P</text>
<text x="254" y="64.3">MX4N</text>
<text x="92.2" y="66.8">MX3N</text>
<text x="92.2" y="71.7">MX4P</text>
<text x="251.5" y="69.3">MDC</text>
<text x="251.5" y="71.7">MDIO</text>
<text x="92.2" y="74.2">MX4N</text>
<text x="179.3" y="76.7">RX_CTL</text>
<text x="179.3" y="74.2">DVDDL</text>
<text x="37.4" y="84.2">AVDDH</text>
<text x="82.2" y="86.7">AVDDH</text>
<text x="102.1" y="86.7">AVDDL</text>
<text x="37.4" y="104.1">DVDDH</text>
<text x="129.1" y="107" transform="rotate(-90 129.1 107)">DVDDL</text>
<text x="131.6" y="107.3" transform="rotate(-90 131.6 107.3)">LED2</text>
<text x="134" y="107" transform="rotate(-90 134 107)">DVDDH</text>
<text x="136.5" y="107.3" transform="rotate(-90 136.5 107.3)">LED1</text>
<text x="141.5" y="107.3" transform="rotate(-90 141.5 107.3)">RXD0</text>
<text x="144" y="107.3" transform="rotate(-90 144 107.3)">RXD1</text>
<text x="146.5" y="107.3" transform="rotate(-90 146.5 107.3)">RXD2</text>
<text x="149" y="107.3" transform="rotate(-90 149 107.3)">RXD3</text>
<text x="154" y="107" transform="rotate(-90 154 107)">RXC</text>
<text x="42.4" y="129">TXC</text>
<text x="42.4" y="134">LED1</text>
<text x="5" y="138.9">DVDDH</text>
<text x="42.4" y="138.9">LED2</text>
<text x="112.6" y="152.9">DVDDH</text>
<text x="5" y="161.4">DVDDH</text>
<text x="44.8" y="161.4">TXD0</text>
<text x="44.8" y="166.3">TXD1</text>
<text x="44.8" y="171.3">TXD2</text>
<text x="44.8" y="176.3">TXD3</text>
</g>
<g font-size="2.2" fill="#004080">
<text x="133" y="41.8" transform="rotate(-90 133 41.8)">NC</text>
<text x="135.5" y="40.7" transform="rotate(-90 135.5 40.7)">XI</text>
<text x="138" y="41.8" transform="rotate(-90 138 41.8)">XO</text>
<text x="128" y="43.6" transform="rotate(-90 128 43.6)">GND</text>
<text x="130.5" y="43.6" transform="rotate(-90 130.5 43.6)">ISET</text>
<text x="143" y="46.2" transform="rotate(-90 143 46.2)">LDO_O</text>
<text x="150.4" y="46.6" transform="rotate(-90 150.4 46.6)">DVDDH</text>
<text x="152.9" y="46.2" transform="rotate(-90 152.9 46.2)">DVDDL</text>
<text x="155.4" y="45.1" transform="rotate(-90 155.4 45.1)">INT_N</text>
<text x="157.9" y="44.5" transform="rotate(-90 157.9 44.5)">MDIO</text>
<text x="115.8" y="50.8">AVDDH</text>
<text x="115.8" y="53.3">TXRXP_A</text>
<text x="140.5" y="51.4" transform="rotate(-90 140.5 51.4)">AVDDL_PLL</text>
<text x="145.5" y="49" transform="rotate(-90 145.5 49)">RESET_N</text>
<text x="148" y="53" transform="rotate(-90 148 53)">CLK125_NDO</text>
<text x="156.8" y="53.3">RX_CLK</text>
<text x="160.5" y="50.8">MDC</text>
<text x="115.8" y="55.8">TXRXM_A</text>
<text x="115.8" y="58.3">AVDDL</text>
<text x="153.1" y="58.3">CLK125_EN</text>
<text x="157.6" y="55.8">DVDDH</text>
<text x="115.8" y="60.8">TXRXP_B</text>
<text x="115.8" y="63.2">TXRXM_B</text>
<text x="115.8" y="65.7">TXRXP_C</text>
<text x="157.9" y="65.7">DVDDL</text>
<text x="159.6" y="63.2">RXD1</text>
<text x="159.6" y="60.8">RXD0</text>
<text x="115.8" y="68.2">TXRXM_C</text>
<text x="115.8" y="70.7">AVDDL</text>
<text x="159.6" y="70.7">RXD2</text>
<text x="161.1" y="68.2">VSS</text>
<text x="115.8" y="73.2">TXRXP_D</text>
<text x="115.8" y="75.7">TXRXM_D</text>
<text x="157.9" y="75.7">DVDDL</text>
<text x="159.6" y="73.2">RXD3</text>
<text x="115.8" y="78.2">AVDDH</text>
<text x="158.4" y="78.2">TX_EN</text>
<text x="128" y="88.4" transform="rotate(-90 128 88.4)">NC</text>
<text x="130.5" y="88.4" transform="rotate(-90 130.5 88.4)">DVDDL</text>
<text x="133" y="88.4" transform="rotate(-90 133 88.4)">LED2</text>
<text x="135.5" y="88.4" transform="rotate(-90 135.5 88.4)">DVDDH</text>
<text x="138" y="88.4" transform="rotate(-90 138 88.4)">LED1</text>
<text x="140.5" y="88.4" transform="rotate(-90 140.5 88.4)">DVDDL</text>
<text x="143" y="88.4" transform="rotate(-90 143 88.4)">TXD0</text>
<text x="145.5" y="88.4" transform="rotate(-90 145.5 88.4)">TXD1</text>
<text x="148" y="88.4" transform="rotate(-90 148 88.4)">TXD2</text>
<text x="150.4" y="88.4" transform="rotate(-90 150.4 88.4)">TXD3</text>
<text x="152.9" y="88.4" transform="rotate(-90 152.9 88.4)">DVDDL</text>
<text x="155.4" y="88.4" transform="rotate(-90 155.4 88.4)">GTX_CLK</text>
</g>
<g font-size="1.8">
<text x="31.1" y="1.8">5</text>
<text x="88.3" y="1.8">4</text>
<text x="145.5" y="1.8">3</text>
<text x="202.7" y="1.8">2</text>
<text x="259.9" y="1.8">1</text>
<text x=".7" y="29.1">D</text>
<text x="289.2" y="29.1">D</text>
<text x=".7" y="79.3">C</text>
<text x="289.2" y="79.3">C</text>
<text x=".7" y="129.5">B</text>
<text x="289.2" y="129.5">B</text>
<text x=".7" y="179.6">A</text>
<text x="289.2" y="179.6">A</text>
<text x="31.1" y="205">5</text>
<text x="88.3" y="205">4</text>
<text x="145.5" y="205">3</text>
<text x="202.7" y="205">2</text>
<text x="259.9" y="205">1</text>
</g>
</svg>
